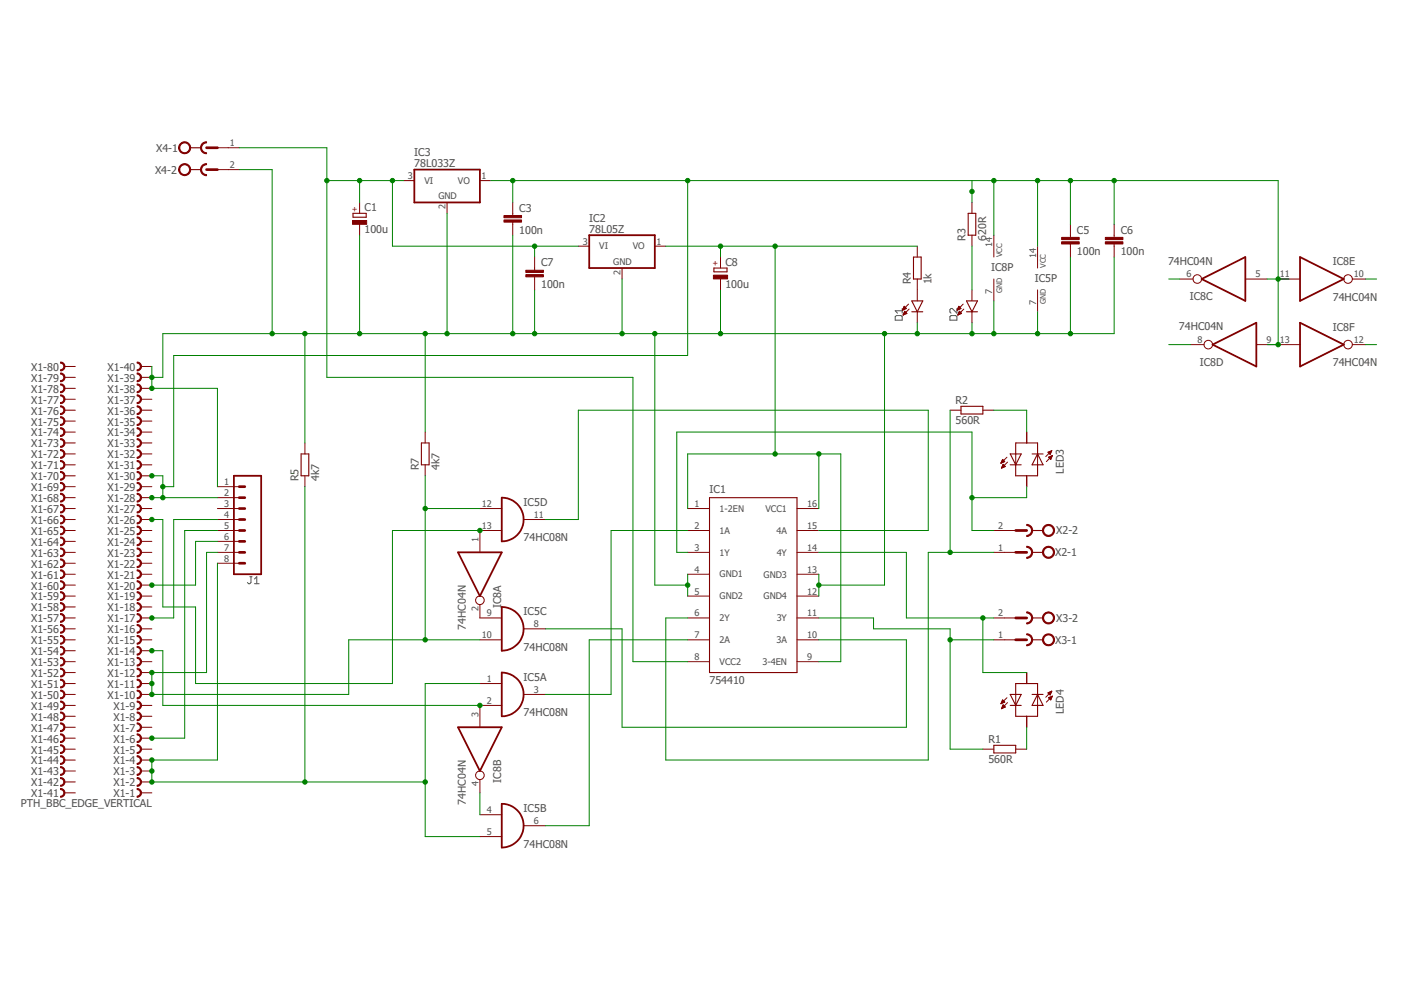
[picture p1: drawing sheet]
<svg xmlns="http://www.w3.org/2000/svg" width="297mm" height="210mm" viewBox="0 0 297 210" stroke-linecap="round" stroke-linejoin="round" font-family="sans-serif">
<path d="M189.8 67.1l.3-.2h.9l.3 .2v.8h-1.5zM191.3 65.4v1M191.3 65.9h-1.5l.5 .5M201.4 67.1l.2-.2h1l.3 .2v.8h-1.5zM202.9 65.4v1l-1-1h-.3l-.2 .3v.4l.2 .3M53 122.3h.4M53.2 122.3v1.2l-.2 .3h-.3l-.2-.3M54 123.8h.9M54 122.8l.4-.5v1.5" fill="none" stroke="#505050" stroke-width=".21"/>
<g fill="#800000" stroke="#800000" stroke-width=".21">
<path d="M29.1 167.2a.93 .93 0 0 1 .9 .9 .93 .93 0 0 1-.9 .9v-.2a.7 .7 0 0 0 .7-.7 .7 .7 0 0 0-.7-.7z" fill-rule="evenodd"/>
<path d="M29.1 164.9a.92 .92 0 0 1 .9 .9 .92 .92 0 0 1-.9 .9v-.2a.69 .69 0 0 0 .7-.7 .69 .69 0 0 0-.7-.7z" fill-rule="evenodd"/>
<path d="M29.1 162.5a.93 .93 0 0 1 .9 1 .93 .93 0 0 1-.9 .9v-.2a.7 .7 0 0 0 .7-.7 .7 .7 0 0 0-.7-.7z" fill-rule="evenodd"/>
<path d="M29.1 160.2a.92 .92 0 0 1 .9 1 .92 .92 0 0 1-.9 .9v-.3a.69 .69 0 0 0 .7-.6 .69 .69 0 0 0-.7-.7z" fill-rule="evenodd"/>
<path d="M29.1 157.9a.93 .93 0 0 1 .9 .9 .93 .93 0 0 1-.9 1v-.3a.7 .7 0 0 0 .7-.7 .7 .7 0 0 0-.7-.7z" fill-rule="evenodd"/>
<path d="M29.1 155.6a.92 .92 0 0 1 .9 .9 .92 .92 0 0 1-.9 .9v-.2a.69 .69 0 0 0 .7-.7 .69 .69 0 0 0-.7-.7z" fill-rule="evenodd"/>
<path d="M29.1 153.3a.93 .93 0 0 1 .9 .9 .93 .93 0 0 1-.9 .9v-.2a.7 .7 0 0 0 .7-.7 .7 .7 0 0 0-.7-.7z" fill-rule="evenodd"/>
<path d="M29.1 151a.92 .92 0 0 1 .9 .9 .92 .92 0 0 1-.9 .9v-.2a.69 .69 0 0 0 .7-.7 .69 .69 0 0 0-.7-.7z" fill-rule="evenodd"/>
<path d="M29.1 148.6a.93 .93 0 0 1 .9 1 .93 .93 0 0 1-.9 .9v-.2a.7 .7 0 0 0 .7-.7 .7 .7 0 0 0-.7-.7z" fill-rule="evenodd"/>
<path d="M29.1 146.3a.92 .92 0 0 1 .9 .9 .92 .92 0 0 1-.9 1v-.3a.7 .7 0 0 0 .7-.7 .7 .7 0 0 0-.7-.7z" fill-rule="evenodd"/>
<path d="M29.1 144a.93 .93 0 0 1 .9 .9 .93 .93 0 0 1-.9 1v-.3a.7 .7 0 0 0 .7-.7 .7 .7 0 0 0-.7-.7z" fill-rule="evenodd"/>
<path d="M29.1 141.7a.93 .93 0 0 1 .9 .9 .93 .93 0 0 1-.9 .9v-.2a.7 .7 0 0 0 .7-.7 .7 .7 0 0 0-.7-.7z" fill-rule="evenodd"/>
<path d="M29.1 139.4a.93 .93 0 0 1 .9 .9 .93 .93 0 0 1-.9 .9v-.2a.7 .7 0 0 0 .7-.7 .7 .7 0 0 0-.7-.7z" fill-rule="evenodd"/>
<path d="M29.1 137a.93 .93 0 0 1 .9 1 .93 .93 0 0 1-.9 .9v-.2a.7 .7 0 0 0 .7-.7 .7 .7 0 0 0-.7-.7z" fill-rule="evenodd"/>
<path d="M29.1 134.7a.93 .93 0 0 1 .9 1 .93 .93 0 0 1-.9 .9v-.2a.7 .7 0 0 0 .7-.7 .7 .7 0 0 0-.7-.7z" fill-rule="evenodd"/>
<path d="M29.1 132.4a.93 .93 0 0 1 .9 .9 .93 .93 0 0 1-.9 1v-.3a.7 .7 0 0 0 .7-.7 .7 .7 0 0 0-.7-.7z" fill-rule="evenodd"/>
<path d="M29.1 130.1a.93 .93 0 0 1 .9 .9 .93 .93 0 0 1-.9 1v-.3a.7 .7 0 0 0 .7-.7 .7 .7 0 0 0-.7-.7z" fill-rule="evenodd"/>
<path d="M29.1 127.8a.93 .93 0 0 1 .9 .9 .93 .93 0 0 1-.9 .9v-.2a.7 .7 0 0 0 .7-.7 .7 .7 0 0 0-.7-.7z" fill-rule="evenodd"/>
<path d="M29.1 125.5a.92 .92 0 0 1 .9 .9 .92 .92 0 0 1-.9 .9v-.2a.7 .7 0 0 0 .7-.7 .7 .7 0 0 0-.7-.7z" fill-rule="evenodd"/>
<path d="M29.1 123.1a.93 .93 0 0 1 .9 1 .93 .93 0 0 1-.9 .9v-.2a.7 .7 0 0 0 .7-.7 .7 .7 0 0 0-.7-.7z" fill-rule="evenodd"/>
<path d="M29.1 120.8a.92 .92 0 0 1 .9 .9 .92 .92 0 0 1-.9 1v-.3a.69 .69 0 0 0 .7-.7 .69 .69 0 0 0-.7-.6z" fill-rule="evenodd"/>
<path d="M29.1 118.5a.93 .93 0 0 1 .9 .9 .93 .93 0 0 1-.9 1v-.3a.7 .7 0 0 0 .7-.7 .7 .7 0 0 0-.7-.7z" fill-rule="evenodd"/>
<path d="M29.1 116.2a.92 .92 0 0 1 .9 .9 .92 .92 0 0 1-.9 .9v-.2a.69 .69 0 0 0 .7-.7 .69 .69 0 0 0-.7-.7z" fill-rule="evenodd"/>
<path d="M29.1 113.9a.93 .93 0 0 1 .9 .9 .93 .93 0 0 1-.9 .9v-.2a.7 .7 0 0 0 .7-.7 .7 .7 0 0 0-.7-.7z" fill-rule="evenodd"/>
<path d="M29.1 111.5a.92 .92 0 0 1 .9 1 .92 .92 0 0 1-.9 .9v-.2a.69 .69 0 0 0 .7-.7 .69 .69 0 0 0-.7-.7z" fill-rule="evenodd"/>
<path d="M29.1 109.2a.93 .93 0 0 1 .9 1 .93 .93 0 0 1-.9 .9v-.3a.7 .7 0 0 0 .7-.6 .7 .7 0 0 0-.7-.7z" fill-rule="evenodd"/>
<path d="M29.1 106.9a.92 .92 0 0 1 .9 .9 .92 .92 0 0 1-.9 1v-.3a.69 .69 0 0 0 .7-.7 .69 .69 0 0 0-.7-.7z" fill-rule="evenodd"/>
<path d="M29.1 104.6a.93 .93 0 0 1 .9 .9 .93 .93 0 0 1-.9 .9v-.2a.7 .7 0 0 0 .7-.7 .7 .7 0 0 0-.7-.7z" fill-rule="evenodd"/>
<path d="M29.1 102.3a.92 .92 0 0 1 .9 .9 .92 .92 0 0 1-.9 .9v-.2a.69 .69 0 0 0 .7-.7 .69 .69 0 0 0-.7-.7z" fill-rule="evenodd"/>
<path d="M29.1 99.9a.93 .93 0 0 1 .9 1 .93 .93 0 0 1-.9 .9v-.2a.7 .7 0 0 0 .7-.7 .7 .7 0 0 0-.7-.7z" fill-rule="evenodd"/>
<path d="M29.1 97.6a.92 .92 0 0 1 .9 1 .92 .92 0 0 1-.9 .9v-.2a.69 .69 0 0 0 .7-.7 .69 .69 0 0 0-.7-.7z" fill-rule="evenodd"/>
<path d="M29.1 95.3a.93 .93 0 0 1 .9 .9 .93 .93 0 0 1-.9 1v-.3a.7 .7 0 0 0 .7-.7 .7 .7 0 0 0-.7-.7z" fill-rule="evenodd"/>
<path d="M29.1 93a.92 .92 0 0 1 .9 .9 .92 .92 0 0 1-.9 .9v-.2a.7 .7 0 0 0 .7-.7 .7 .7 0 0 0-.7-.7z" fill-rule="evenodd"/>
<path d="M29.1 90.7a.93 .93 0 0 1 .9 .9 .93 .93 0 0 1-.9 .9v-.2a.7 .7 0 0 0 .7-.7 .7 .7 0 0 0-.7-.7z" fill-rule="evenodd"/>
<path d="M29.1 88.3a.93 .93 0 0 1 .9 1 .93 .93 0 0 1-.9 .9v-.2a.7 .7 0 0 0 .7-.7 .7 .7 0 0 0-.7-.7z" fill-rule="evenodd"/>
<path d="M29.1 86a.93 .93 0 0 1 .9 1 .93 .93 0 0 1-.9 .9v-.2a.7 .7 0 0 0 .7-.7 .7 .7 0 0 0-.7-.7z" fill-rule="evenodd"/>
<path d="M29.1 83.7a.93 .93 0 0 1 .9 .9 .93 .93 0 0 1-.9 1v-.3a.7 .7 0 0 0 .7-.7 .7 .7 0 0 0-.7-.7z" fill-rule="evenodd"/>
<path d="M29.1 81.4a.93 .93 0 0 1 .9 .9 .93 .93 0 0 1-.9 1v-.3a.7 .7 0 0 0 .7-.7 .7 .7 0 0 0-.7-.7z" fill-rule="evenodd"/>
<path d="M29.1 79.1a.93 .93 0 0 1 .9 .9 .93 .93 0 0 1-.9 .9v-.2a.7 .7 0 0 0 .7-.7 .7 .7 0 0 0-.7-.7z" fill-rule="evenodd"/>
<path d="M29.1 76.8a.93 .93 0 0 1 .9 .9 .93 .93 0 0 1-.9 .9v-.2a.7 .7 0 0 0 .7-.7 .7 .7 0 0 0-.7-.7z" fill-rule="evenodd"/>
<path d="M12.8 167.2a.93 .93 0 0 1 1 .9 .93 .93 0 0 1-1 .9v-.2a.7 .7 0 0 0 .7-.7 .7 .7 0 0 0-.7-.7z" fill-rule="evenodd"/>
<path d="M12.8 164.9a.92 .92 0 0 1 1 .9 .92 .92 0 0 1-1 .9v-.2a.69 .69 0 0 0 .7-.7 .69 .69 0 0 0-.7-.7z" fill-rule="evenodd"/>
<path d="M12.8 162.5a.93 .93 0 0 1 1 1 .93 .93 0 0 1-1 .9v-.2a.7 .7 0 0 0 .7-.7 .7 .7 0 0 0-.7-.7z" fill-rule="evenodd"/>
<path d="M12.8 160.2a.92 .92 0 0 1 1 1 .92 .92 0 0 1-1 .9v-.3a.69 .69 0 0 0 .7-.6 .69 .69 0 0 0-.7-.7z" fill-rule="evenodd"/>
<path d="M12.8 157.9a.93 .93 0 0 1 1 .9 .93 .93 0 0 1-1 1v-.3a.7 .7 0 0 0 .7-.7 .7 .7 0 0 0-.7-.7z" fill-rule="evenodd"/>
<path d="M12.8 155.6a.92 .92 0 0 1 1 .9 .92 .92 0 0 1-1 .9v-.2a.69 .69 0 0 0 .7-.7 .69 .69 0 0 0-.7-.7z" fill-rule="evenodd"/>
<path d="M12.8 153.3a.93 .93 0 0 1 1 .9 .93 .93 0 0 1-1 .9v-.2a.7 .7 0 0 0 .7-.7 .7 .7 0 0 0-.7-.7z" fill-rule="evenodd"/>
<path d="M12.8 151a.92 .92 0 0 1 1 .9 .92 .92 0 0 1-1 .9v-.2a.69 .69 0 0 0 .7-.7 .69 .69 0 0 0-.7-.7z" fill-rule="evenodd"/>
<path d="M12.8 148.6a.93 .93 0 0 1 1 1 .93 .93 0 0 1-1 .9v-.2a.7 .7 0 0 0 .7-.7 .7 .7 0 0 0-.7-.7z" fill-rule="evenodd"/>
<path d="M12.8 146.3a.92 .92 0 0 1 1 .9 .92 .92 0 0 1-1 1v-.3a.7 .7 0 0 0 .7-.7 .7 .7 0 0 0-.7-.7z" fill-rule="evenodd"/>
<path d="M12.8 144a.93 .93 0 0 1 1 .9 .93 .93 0 0 1-1 1v-.3a.7 .7 0 0 0 .7-.7 .7 .7 0 0 0-.7-.7z" fill-rule="evenodd"/>
<path d="M12.8 141.7a.93 .93 0 0 1 1 .9 .93 .93 0 0 1-1 .9v-.2a.7 .7 0 0 0 .7-.7 .7 .7 0 0 0-.7-.7z" fill-rule="evenodd"/>
<path d="M12.8 139.4a.93 .93 0 0 1 1 .9 .93 .93 0 0 1-1 .9v-.2a.7 .7 0 0 0 .7-.7 .7 .7 0 0 0-.7-.7z" fill-rule="evenodd"/>
<path d="M12.8 137a.93 .93 0 0 1 1 1 .93 .93 0 0 1-1 .9v-.2a.7 .7 0 0 0 .7-.7 .7 .7 0 0 0-.7-.7z" fill-rule="evenodd"/>
<path d="M12.8 134.7a.93 .93 0 0 1 1 1 .93 .93 0 0 1-1 .9v-.2a.7 .7 0 0 0 .7-.7 .7 .7 0 0 0-.7-.7z" fill-rule="evenodd"/>
<path d="M12.8 132.4a.93 .93 0 0 1 1 .9 .93 .93 0 0 1-1 1v-.3a.7 .7 0 0 0 .7-.7 .7 .7 0 0 0-.7-.7z" fill-rule="evenodd"/>
<path d="M12.8 130.1a.93 .93 0 0 1 1 .9 .93 .93 0 0 1-1 1v-.3a.7 .7 0 0 0 .7-.7 .7 .7 0 0 0-.7-.7z" fill-rule="evenodd"/>
<path d="M12.8 127.8a.93 .93 0 0 1 1 .9 .93 .93 0 0 1-1 .9v-.2a.7 .7 0 0 0 .7-.7 .7 .7 0 0 0-.7-.7z" fill-rule="evenodd"/>
<path d="M12.8 125.5a.92 .92 0 0 1 1 .9 .92 .92 0 0 1-1 .9v-.2a.7 .7 0 0 0 .7-.7 .7 .7 0 0 0-.7-.7z" fill-rule="evenodd"/>
<path d="M12.8 123.1a.93 .93 0 0 1 1 1 .93 .93 0 0 1-1 .9v-.2a.7 .7 0 0 0 .7-.7 .7 .7 0 0 0-.7-.7z" fill-rule="evenodd"/>
<path d="M12.8 120.8a.92 .92 0 0 1 1 .9 .92 .92 0 0 1-1 1v-.3a.69 .69 0 0 0 .7-.7 .69 .69 0 0 0-.7-.6z" fill-rule="evenodd"/>
<path d="M12.8 118.5a.93 .93 0 0 1 1 .9 .93 .93 0 0 1-1 1v-.3a.7 .7 0 0 0 .7-.7 .7 .7 0 0 0-.7-.7z" fill-rule="evenodd"/>
<path d="M12.8 116.2a.92 .92 0 0 1 1 .9 .92 .92 0 0 1-1 .9v-.2a.69 .69 0 0 0 .7-.7 .69 .69 0 0 0-.7-.7z" fill-rule="evenodd"/>
<path d="M12.8 113.9a.93 .93 0 0 1 1 .9 .93 .93 0 0 1-1 .9v-.2a.7 .7 0 0 0 .7-.7 .7 .7 0 0 0-.7-.7z" fill-rule="evenodd"/>
<path d="M12.8 111.5a.92 .92 0 0 1 1 1 .92 .92 0 0 1-1 .9v-.2a.69 .69 0 0 0 .7-.7 .69 .69 0 0 0-.7-.7z" fill-rule="evenodd"/>
<path d="M12.8 109.2a.93 .93 0 0 1 1 1 .93 .93 0 0 1-1 .9v-.3a.7 .7 0 0 0 .7-.6 .7 .7 0 0 0-.7-.7z" fill-rule="evenodd"/>
<path d="M12.8 106.9a.92 .92 0 0 1 1 .9 .92 .92 0 0 1-1 1v-.3a.69 .69 0 0 0 .7-.7 .69 .69 0 0 0-.7-.7z" fill-rule="evenodd"/>
<path d="M12.8 104.6a.93 .93 0 0 1 1 .9 .93 .93 0 0 1-1 .9v-.2a.7 .7 0 0 0 .7-.7 .7 .7 0 0 0-.7-.7z" fill-rule="evenodd"/>
<path d="M12.8 102.3a.92 .92 0 0 1 1 .9 .92 .92 0 0 1-1 .9v-.2a.69 .69 0 0 0 .7-.7 .69 .69 0 0 0-.7-.7z" fill-rule="evenodd"/>
<path d="M12.8 99.9a.93 .93 0 0 1 1 1 .93 .93 0 0 1-1 .9v-.2a.7 .7 0 0 0 .7-.7 .7 .7 0 0 0-.7-.7z" fill-rule="evenodd"/>
<path d="M12.8 97.6a.92 .92 0 0 1 1 1 .92 .92 0 0 1-1 .9v-.2a.69 .69 0 0 0 .7-.7 .69 .69 0 0 0-.7-.7z" fill-rule="evenodd"/>
<path d="M12.8 95.3a.93 .93 0 0 1 1 .9 .93 .93 0 0 1-1 1v-.3a.7 .7 0 0 0 .7-.7 .7 .7 0 0 0-.7-.7z" fill-rule="evenodd"/>
<path d="M12.8 93a.92 .92 0 0 1 1 .9 .92 .92 0 0 1-1 .9v-.2a.7 .7 0 0 0 .7-.7 .7 .7 0 0 0-.7-.7z" fill-rule="evenodd"/>
<path d="M12.8 90.7a.93 .93 0 0 1 1 .9 .93 .93 0 0 1-1 .9v-.2a.7 .7 0 0 0 .7-.7 .7 .7 0 0 0-.7-.7z" fill-rule="evenodd"/>
<path d="M12.8 88.3a.93 .93 0 0 1 1 1 .93 .93 0 0 1-1 .9v-.2a.7 .7 0 0 0 .7-.7 .7 .7 0 0 0-.7-.7z" fill-rule="evenodd"/>
<path d="M12.8 86a.93 .93 0 0 1 1 1 .93 .93 0 0 1-1 .9v-.2a.7 .7 0 0 0 .7-.7 .7 .7 0 0 0-.7-.7z" fill-rule="evenodd"/>
<path d="M12.8 83.7a.93 .93 0 0 1 1 .9 .93 .93 0 0 1-1 1v-.3a.7 .7 0 0 0 .7-.7 .7 .7 0 0 0-.7-.7z" fill-rule="evenodd"/>
<path d="M12.8 81.4a.93 .93 0 0 1 1 .9 .93 .93 0 0 1-1 1v-.3a.7 .7 0 0 0 .7-.7 .7 .7 0 0 0-.7-.7z" fill-rule="evenodd"/>
<path d="M12.8 79.1a.93 .93 0 0 1 1 .9 .93 .93 0 0 1-1 .9v-.2a.7 .7 0 0 0 .7-.7 .7 .7 0 0 0-.7-.7z" fill-rule="evenodd"/>
<path d="M12.8 76.8a.93 .93 0 0 1 1 .9 .93 .93 0 0 1-1 .9v-.2a.7 .7 0 0 0 .7-.7 .7 .7 0 0 0-.7-.7z" fill-rule="evenodd"/>
<path d="M42.8 30.5l.8-.4h.2v.2a1.05 1.05 0 0 0-1.1 1 1.05 1.05 0 0 0 1.1 1.1v.2a1.27 1.27 0 0 1-1.2-.7 1.27 1.27 0 0 1 .2-1.4z" fill-rule="evenodd"/>
<path d="M38.2 30.4a1.28 1.28 0 0 1 2.1 .3 1.28 1.28 0 0 1-.8 1.9 1.28 1.28 0 0 1-1.6-1.3h.2a1.04 1.04 0 0 1 1.5-.9 1.04 1.04 0 0 1 .2 1.7 1.04 1.04 0 0 1-1.7-.5v-.3h-.2z" fill-rule="evenodd"/>
<path d="M42.8 35.1l.8-.4h.2v.2a1.05 1.05 0 0 0-1.1 1.1 1.05 1.05 0 0 0 1.1 1v.3a1.29 1.29 0 0 1-1.2-.8 1.29 1.29 0 0 1 .2-1.4z" fill-rule="evenodd"/>
<path d="M38.2 35.1a1.28 1.28 0 0 1 2.1 .3 1.28 1.28 0 0 1-.8 1.8 1.28 1.28 0 0 1-1.6-1.2h.2a1.04 1.04 0 0 1 1.5-1 1.04 1.04 0 0 1 .2 1.7 1.04 1.04 0 0 1-1.7-.5v-.2h-.2z" fill-rule="evenodd"/>
<path d="M217.7 115.8a1.28 1.28 0 0 1 1.2 1.3 1.28 1.28 0 0 1-1.2 1.3v-.2a1.05 1.05 0 0 0 1-1.1 1.05 1.05 0 0 0-1-1z" fill-rule="evenodd"/>
<path d="M221.4 116.2a1.28 1.28 0 0 1 2 .3 1.28 1.28 0 0 1-.8 1.9 1.28 1.28 0 0 1-1.6-1.3h.3a1.04 1.04 0 0 1 1.4-1 1.04 1.04 0 0 1 .3 1.7 1.04 1.04 0 0 1-1.7-.4v-.3h-.3z" fill-rule="evenodd"/>
<path d="M217.7 111.2a1.28 1.28 0 0 1 1.2 1.3 1.28 1.28 0 0 1-1.2 1.2v-.2a1.05 1.05 0 0 0 1-1 1.05 1.05 0 0 0-1-1.1z" fill-rule="evenodd"/>
<path d="M221.4 111.6a1.28 1.28 0 0 1 2 .2 1.28 1.28 0 0 1-.8 1.9 1.28 1.28 0 0 1-1.6-1.2h.3a1.04 1.04 0 0 1 1.4-1 1.04 1.04 0 0 1 .3 1.7 1.04 1.04 0 0 1-1.7-.5v-.2h-.3z" fill-rule="evenodd"/>
<path d="M217.7 134.4a1.27 1.27 0 0 1 1.2 1.3 1.27 1.27 0 0 1-1.2 1.2v-.2a1.05 1.05 0 0 0 1-1.1 1.05 1.05 0 0 0-1-1z" fill-rule="evenodd"/>
<path d="M221.4 134.7a1.28 1.28 0 0 1 2 .3 1.28 1.28 0 0 1-.8 1.9 1.28 1.28 0 0 1-1.6-1.2h.3a1.04 1.04 0 0 1 1.4-1 1.04 1.04 0 0 1 .3 1.7 1.04 1.04 0 0 1-1.7-.5v-.2h-.3z" fill-rule="evenodd"/>
<path d="M217.7 129.7a1.28 1.28 0 0 1 1.2 1.3 1.28 1.28 0 0 1-1.2 1.3v-.2a1.05 1.05 0 0 0 1-1.1 1.05 1.05 0 0 0-1-1z" fill-rule="evenodd"/>
<path d="M221.4 130.1a1.28 1.28 0 0 1 2 .3 1.28 1.28 0 0 1-.8 1.9 1.28 1.28 0 0 1-1.6-1.3h.3a1.04 1.04 0 0 1 1.4-1 1.04 1.04 0 0 1 .3 1.8 1.04 1.04 0 0 1-1.7-.5v-.3h-.3z" fill-rule="evenodd"/>
</g>
<g fill="none" stroke="#800000" stroke-width=".21">
<path d="M46.1 31.3h4.6M46.1 36h4.6M85.5 38.3h2.3M101.7 38.3h2.4M76.2 42.9v2.3M76.2 47.6v2.3M94.8 42.9v2.3M108.7 42.9v2.8M108.7 47.1v2.8M113.3 54.5v2.8M113.3 58.7v2.8M122.6 52.2h2.3"/>
<path d="M131.9 56.8v2.4M138.8 52.2h2.4M152.8 54.5v2.3M152.8 59.2v2.3M194.5 52.2v2.3M194.5 59.2v4.6M206.1 42.9v2.3M206.1 49.9v2.3M210.7 49.9v4.6M210.7 59.2v4.6M220 52.2v4.6M226.9 47.6v2.7"/>
<path d="M226.9 51.7v2.8M236.2 47.6v2.7M236.2 51.7v2.8M250.1 59.2h2.9M264 59.2h4.7M271 59.2h4.6M286.7 59.2h2.8M13.7 77.7h2.3M29.9 77.7h2.3M191.4 65.7h.1M191.4 65.6h.4M191.5 65.5h.5"/>
<path d="M191.5 66.8h.1M191.5 65.4h.6M191.5 66.7h.3M191.6 65.3h.4M191.6 66.5h.5M191.6 65.2h.3M191.6 66.4h.7M191.7 65h.1M191.7 66.3h.5M191.7 64.9l.5 .5-.9 .4zM191.7 66.2h.3M191.8 66.1h.1"/>
<path d="M191.8 66l-.3 .8M191.8 66l.5 .5-.8 .3M191.8 66h.1M192.6 64.5l-1.3 1.3M192.7 65.5l-1.2 1.3M194.5 66.1v2.3M203 65.7h.1M203 65.6h.4M203.1 65.5h.5M203.1 66.8h.1M203.1 65.4h.6M203.1 66.7h.3"/>
<path d="M203.2 65.3h.4M203.2 66.5h.5M203.2 65.2h.3M203.2 66.4h.7M203.3 65h.1M203.3 66.3h.5M203.3 64.9l.5 .5-.9 .4zM203.3 66.2h.3M203.4 66.1h.1M203.4 66h.1M203.4 66l-.3 .8M203.4 66l.5 .5-.8 .3"/>
<path d="M204.2 64.5l-1.3 1.3M204.3 65.5l-1.2 1.3M206.1 61.5v2.3M206.1 66.1v2.3M220 61.5v4.6M252.5 73.1h2.8M266.4 73.1h9.2M286.7 73.1h2.8M13.7 98.6h2.3M13.7 96.2h2.3M13.7 93.9h2.3M13.7 91.6h2.3"/>
<path d="M13.7 89.3h2.3M13.7 87h2.3M13.7 84.6h2.3M13.7 82.3h2.3M13.7 80h2.3M29.9 98.6h2.3M29.9 96.2h2.3M29.9 93.9h2.3M29.9 91.6h2.3M29.9 89.3h2.3M29.9 87h2.3M29.9 84.6h2.3"/>
<path d="M29.9 82.3h2.3M29.9 80h2.3M64.6 93.9v2.3M90.1 91.6v2.3M90.1 98.6v2.3M201.4 87h2.4M208.4 87h2.3M212.2 98.2h.1M212.3 98.1h.2M212.3 98h.4M212.4 97.9h.6M212.4 99.2h.1"/>
<path d="M212.4 97.8h.5M212.4 99.1h.4M212.4 97.7h.4M212.5 99h.5M212.5 97.6h.2M212.5 98.8h.6M212.6 97.5h.1M212.6 98.7h.4M212.6 98.6h.3M212.6 98.5h.2M212.7 98.4l.4 .5-.8 .4zM213 97.9l-.4-.5-.4 .8"/>
<path d="M213 97.9l-.8 .3M213.5 96.9l-1.3 1.3M213.6 98l-1.3 1.3M215.3 96.2v2.4M217.7 91.6v2.3M220 96.2v2.4M222.2 95.9l.8-.4-.3 .9zM222.2 95.9h.6M222.3 96.9l.8-.3-.3 .8zM222.3 95.8h.6M222.4 96.9h.6M222.4 96.1h.4"/>
<path d="M222.4 97h.5M222.5 96.2h.2M222.5 97.1h.4M222.6 96.3h.1M222.6 95.7h.3M222.6 97.2h.2M222.6 96.8h.4M222.7 97.3h.1M222.8 95.6h.2M222.9 96.7h.2M223 95.5l-1.3 1.3M223.1 96.6h.1"/>
<path d="M223.1 96.6l-1.3 1.3M13.7 119.4h2.3M13.7 117.1h2.3M13.7 114.8h2.3M13.7 112.5h2.3M13.7 110.2h2.3M13.7 107.8h2.3M13.7 105.5h2.3M13.7 103.2h2.3M13.7 100.9h2.3M29.9 119.4h2.3M29.9 117.1h2.3"/>
<path d="M29.9 114.8h2.3M29.9 112.5h2.3M29.9 110.2h2.3M29.9 107.8h2.3M29.9 105.5h2.3M29.9 103.2h2.3M29.9 100.9h2.3M46.1 119.4h4.6M46.1 117.1h4.6M46.1 114.8h4.6M46.1 112.5h4.6M46.1 110.2h4.6"/>
<path d="M46.1 107.8h4.6M46.1 105.5h4.6M46.1 103.2h4.6M64.6 100.9v2.3M101.7 107.8h4.7M106.4 112.5h-4.7v4.6M111 110.2h4.7M145.8 117.1h4.6M145.8 112.5h4.6M145.8 107.8h4.6M169 117.1h4.6M169 112.5h4.6"/>
<path d="M169 107.8h4.6M210.7 117.1h4.6M210.7 112.5h4.6M217.7 100.9v2.3M13.7 138h2.3M13.7 135.7h2.3M13.7 133.3h2.3M13.7 131h2.3M13.7 128.7h2.3M13.7 126.4h2.3M13.7 124.1h2.3M13.7 121.8h2.3"/>
<path d="M29.9 138h2.3M29.9 135.7h2.3M29.9 133.3h2.3M29.9 131h2.3M29.9 128.7h2.3M29.9 126.4h2.3M29.9 124.1h2.3M29.9 121.8h2.3M101.7 135.7h4.7M101.7 128.2v2.8h4.7M111 133.3h4.7M145.8 135.7h4.6"/>
<path d="M145.8 131h4.6M145.8 126.4h4.6M145.8 121.8h4.6M169 135.7h4.6M169 131h4.6M169 126.4h4.6M169 121.8h4.6M210.7 135.7h4.6M210.7 131h4.6M13.7 158.8h2.3M13.7 156.5h2.3M13.7 154.2h2.3"/>
<path d="M13.7 151.9h2.3M13.7 149.6h2.3M13.7 147.2h2.3M13.7 144.9h2.3M13.7 142.6h2.3M13.7 140.3h2.3M29.9 158.8h2.3M29.9 156.5h2.3M29.9 154.2h2.3M29.9 151.9h2.3M29.9 149.6h2.3M29.9 147.2h2.3"/>
<path d="M29.9 144.9h2.3M29.9 142.6h2.3M29.9 140.3h2.3M101.7 144.9h4.7M106.4 149.6h-4.7v4.6M111 147.2h4.7M145.8 140.3h4.6M169 140.3h4.6M208.4 158.8h2.3M212.2 149.2h.1M212.3 149.1h.2M212.3 149h.5"/>
<path d="M212.4 148.9h.6M212.4 150.2h.2M212.4 148.8h.5M212.4 150.1h.4M212.4 148.7h.4M212.5 149.9h.6M212.5 148.5h.2M212.5 149.8h.6M212.6 148.4h.1M212.6 149.7h.4M212.6 149.6h.3M212.7 149.5h.1"/>
<path d="M212.7 149.4l.4 .5-.8 .4zM213 148.9l-.4-.5-.4 .8M213 148.9l-.8 .3M213.5 147.9l-1.3 1.3M213.6 149l-1.3 1.3M215.3 158.8h2.4M215.3 147.2v2.4M217.7 142.6v2.3M217.7 151.9v2.3M220 147.2v2.4M222.2 146.9l.8-.4-.3 .9zM222.2 146.9h.6"/>
<path d="M222.3 147.9l.8-.3-.3 .8zM222.3 147h.5M222.3 146.8h.6M222.4 148h.5M222.4 147.9h.6M222.4 147.2h.3M222.5 148.1h.4M222.5 147.3h.2M222.6 148.2h.2M222.6 146.7h.3M222.6 147.8h.4M222.7 148.3h.1"/>
<path d="M222.8 146.6h.2M222.9 147.7h.2M223 146.5l-1.3 1.3M223.1 147.6l-1.3 1.3M13.7 168.1h2.3M13.7 165.8h2.3M13.7 163.5h2.3M13.7 161.1h2.3M29.9 168.1h2.3M29.9 165.8h2.3M29.9 163.5h2.3M29.9 161.1h2.3"/>
<path d="M101.7 172.7h4.7M101.7 177.4h4.7M101.7 165.3v2.8M111 175.1h4.7"/>
<circle cx="253.9" cy="59.2" r=".91"/>
<circle cx="285.8" cy="59.2" r=".91"/>
<circle cx="256.2" cy="73.1" r=".91"/>
<circle cx="285.8" cy="73.1" r=".91"/>
<circle cx="101.7" cy="127.3" r=".91"/>
<circle cx="101.7" cy="164.4" r=".91"/>
</g>
<g fill="none" stroke="#800000" stroke-width=".23">
<path d="M40.3 31.3h2.3M40.3 36h2.3M74.8 45.2h2.8v.9h-2.8zM151.4 56.8h2.7v.8h-2.7zM193.7 54.5h1.6v4.7h-1.6zM205.3 45.2h1.6v4.7h-1.6zM193.3 63.8h2.3l-1.1 2.3zM193.3 66.1h2.3M204.9 66.1h2.3M204.9 63.8h2.3l-1.1 2.3zM63.8 96.2h1.7v4.7h-1.7zM89.3 93.9h1.7v4.7h-1.7z"/>
<path d="M203.8 86.1h4.6v1.7h-4.6zM214.2 98.6h2.3M214.2 96.2h2.3l-1.2 2.4zM215.3 96.2v-2.3h4.7v2.3M215.3 98.6v2.3h4.7v-2.3M217.7 91.6v2.3M218.8 96.2h2.3M220 96.2l1.1 2.4h-2.3zM150.4 105.5h18.6v37.1h-18.6zM217.7 100.9v2.3M218.8 117.1h2.3M218.8 112.5h2.3"/>
<path d="M218.8 135.7h2.3M218.8 131h2.3M210.7 158h4.6v1.6h-4.6zM214.2 147.2h2.3l-1.2 2.4zM214.2 149.6h2.3M215.3 147.2v-2.3h4.7v2.3M215.3 149.6v2.3h4.7v-2.3M217.7 142.6v2.3M217.7 151.9v2.3M218.8 147.2h2.3M220 147.2l1.1 2.4h-2.3z"/>
</g>
<g fill="none" stroke="#800000" stroke-width=".38">
<path d="M87.8 36h13.9v6.9h-13.9zM124.9 49.9h13.9v6.9h-13.9zM254.8 59.2l9.2-4.7v9.3zM275.6 54.5l9.3 4.7-9.3 4.6zM257.1 73.1l9.3-4.7v9.3zM275.6 68.4l9.3 4.7-9.3 4.6zM49.6 100.9h5.8v20.9h-5.8zM97.1 117.1h9.3l-4.7 9.3zM106.4 105.5a4.6 4.6 0 0 1 4.6 4.7 4.6 4.6 0 0 1-4.6 4.6zM106.4 128.7a4.6 4.6 0 0 1 4.6 4.6 4.6 4.6 0 0 1-4.6 4.7zM97.1 154.2h9.3l-4.7 9.3zM106.4 142.6a4.6 4.6 0 0 1 4.6 4.6 4.6 4.6 0 0 1-4.6 4.7z"/>
<path d="M106.4 170.4a4.6 4.6 0 0 1 4.6 4.7 4.6 4.6 0 0 1-4.6 4.6z"/>
</g>
<g fill="#800000" stroke="#800000" stroke-width=".21">
<path d="M74.7 46.8h3v.8h-3z"/>
<path d="M106.8 46.6h3.8v.5h-3.8z"/>
<path d="M106.8 45.7h3.8v.5h-3.8z"/>
<path d="M225.1 51.3h3.7v.4h-3.7z"/>
<path d="M225.1 50.3h3.7v.5h-3.7z"/>
<path d="M234.4 51.3h3.7v.4h-3.7z"/>
<path d="M234.4 50.3h3.7v.5h-3.7z"/>
<path d="M111.5 58.2h3.7v.5h-3.7z"/>
<path d="M111.5 57.3h3.7v.5h-3.7z"/>
<path d="M151.3 58.3h3v.8h-3z"/>
</g>
<g fill="none" stroke="#800000" stroke-width=".57">
<path d="M43.8 31.3h2.3M43.8 36h2.3M50.7 117.1h1.2M50.7 112.5h1.2M50.7 107.8h1.2M50.7 105.5h1.2M50.7 103.2h1.2M50.7 110.2h1.2M50.7 114.8h1.2M50.7 119.4h1.2M215.3 117.1h2.4M215.3 112.5h2.4"/>
<path d="M215.3 135.7h2.4M215.3 131h2.4"/>
</g>
<g fill="none" stroke="#008000" stroke-width=".21">
<path d="M50.7 31.3h18.6v48.7h64.9v60.3h11.6M50.7 36h7v34.7M69.3 38.3h16.2M76.2 38.3v4.6M83.2 38.3v13.9h39.4M104.1 38.3h166.9v34.8h-2.3M108.7 38.3v4.6M145.8 38.3v37.1h-109v27.8h-2.3M206.1 38.3v4.6M210.7 38.3v11.6M220 38.3v13.9M226.9 38.3v9.3"/>
<path d="M236.2 38.3v9.3M76.2 49.9v20.8M94.8 45.2v25.5M108.7 49.9v20.8M113.3 52.2v2.3M131.9 59.2v11.5M141.2 52.2h53.3M152.8 52.2v2.3M164.3 52.2v44M206.1 52.2v9.3M226.9 54.5v16.2M236.2 54.5v16.2h-201.7v9.3h-2.3"/>
<path d="M247.8 59.2h2.3M268.7 59.2h4.6M289.5 59.2h2.4M32.2 77.7v4.6h13.9v20.9M64.6 70.7v23.2M90.1 70.7v20.9M113.3 61.5v9.2M138.8 70.7v53.4h7M152.8 61.5v9.2M187.5 70.7v53.4h-13.9M194.5 68.4v2.3M206.1 68.4v2.3"/>
<path d="M210.7 63.8v6.9M220 66.1v4.6M247.8 73.1h4.7M289.5 73.1h2.4M173.6 96.2v11.6M201.4 87v30.1M210.7 87h7v4.6M32.2 110.2h2.3v18.5h7v16.2h41.7v-32.4h18.5M32.2 105.5h13.9M32.2 100.9h2.3v4.6M46.1 117.1h-2.3v25.5h-11.6v4.6h41.7v-11.5h27.8M46.1 112.5h-6.9v44h-7"/>
<path d="M46.1 110.2h-9.3v20.8h-4.6M46.1 119.4v41.7h-13.9v4.7h57.9M46.1 114.8h-4.6v9.3h-9.3M64.6 103.2v62.6M90.1 100.9v34.8M90.1 107.8h11.6M115.7 110.2h6.9v-23.2h74.2v25.5h-23.2M145.8 107.8v-11.6h32.5v44.1h-4.7M145.8 112.5h-16.2v34.7h-13.9M173.6 117.1h18.6v13.9h18.5M210.7 112.5h-4.6v-20.9h-62.6v25.5h2.3M210.7 117.1h-13.9v44h-55.6v-30.1h4.6"/>
<path d="M217.7 103.2v2.3h-11.6M32.2 138h2.3v11.6h67.2M115.7 133.3h16.2v20.9h60.3v-18.5h-18.6M145.8 121.8v4.6M145.8 135.7h-20.9v39.4h-9.2M173.6 121.8v4.6M173.6 131h11.6v2.3h16.2v25.5h7M201.4 135.7h9.3M208.4 131v11.6h9.3M101.7 144.9h-11.6v32.5h11.6M217.7 154.2v4.6M101.7 168.1v4.6"/>
</g>
<g fill="#008000" stroke="#008000" stroke-width=".21">
<circle cx="152.8" cy="52.2" r=".47"/>
<circle cx="164.3" cy="96.2" r=".47"/>
<circle cx="173.6" cy="96.2" r=".47"/>
<circle cx="164.3" cy="52.2" r=".47"/>
<circle cx="76.2" cy="38.3" r=".47"/>
<circle cx="83.2" cy="38.3" r=".47"/>
<circle cx="69.3" cy="38.3" r=".47"/>
<circle cx="113.3" cy="52.2" r=".47"/>
<circle cx="206.1" cy="105.5" r=".47"/>
<circle cx="201.4" cy="117.1" r=".47"/>
<circle cx="208.4" cy="131" r=".47"/>
<circle cx="201.4" cy="135.7" r=".47"/>
<circle cx="94.8" cy="70.7" r=".47"/>
<circle cx="76.2" cy="70.7" r=".47"/>
<circle cx="173.6" cy="124.1" r=".47"/>
<circle cx="145.8" cy="124.1" r=".47"/>
<circle cx="131.9" cy="70.7" r=".47"/>
<circle cx="152.8" cy="70.7" r=".47"/>
<circle cx="113.3" cy="70.7" r=".47"/>
<circle cx="108.7" cy="70.7" r=".47"/>
<circle cx="187.5" cy="70.7" r=".47"/>
<circle cx="226.9" cy="70.7" r=".47"/>
<circle cx="220" cy="70.7" r=".47"/>
<circle cx="210.7" cy="70.7" r=".47"/>
<circle cx="138.8" cy="70.7" r=".47"/>
<circle cx="57.7" cy="70.7" r=".47"/>
<circle cx="32.2" cy="80" r=".47"/>
<circle cx="90.1" cy="70.7" r=".47"/>
<circle cx="32.2" cy="82.3" r=".47"/>
<circle cx="206.1" cy="70.7" r=".47"/>
<circle cx="194.5" cy="70.7" r=".47"/>
<circle cx="64.6" cy="70.7" r=".47"/>
<circle cx="101.7" cy="112.5" r=".47"/>
<circle cx="32.2" cy="110.2" r=".47"/>
<circle cx="101.7" cy="149.6" r=".47"/>
<circle cx="32.2" cy="138" r=".47"/>
<circle cx="90.1" cy="165.8" r=".47"/>
<circle cx="32.2" cy="163.5" r=".47"/>
<circle cx="32.2" cy="165.8" r=".47"/>
<circle cx="32.2" cy="161.1" r=".47"/>
<circle cx="64.6" cy="165.8" r=".47"/>
<circle cx="90.1" cy="135.7" r=".47"/>
<circle cx="90.1" cy="107.8" r=".47"/>
<circle cx="32.2" cy="147.2" r=".47"/>
<circle cx="32.2" cy="144.9" r=".47"/>
<circle cx="32.2" cy="142.6" r=".47"/>
<circle cx="32.2" cy="124.1" r=".47"/>
<circle cx="32.2" cy="156.5" r=".47"/>
<circle cx="32.2" cy="131" r=".47"/>
<circle cx="108.7" cy="38.3" r=".47"/>
<circle cx="271" cy="73.1" r=".47"/>
<circle cx="271" cy="59.2" r=".47"/>
<circle cx="236.2" cy="38.3" r=".47"/>
<circle cx="226.9" cy="38.3" r=".47"/>
<circle cx="220" cy="38.3" r=".47"/>
<circle cx="210.7" cy="38.3" r=".47"/>
<circle cx="145.8" cy="38.3" r=".47"/>
<circle cx="34.5" cy="103.2" r=".47"/>
<circle cx="34.5" cy="105.5" r=".47"/>
<circle cx="206.1" cy="40.6" r=".47"/>
<circle cx="32.2" cy="100.9" r=".47"/>
<circle cx="32.2" cy="105.5" r=".47"/>
</g>
<g font-size="2.3" fill="#505050">
<text x="33.1" y="32.2">X4-1</text>
<text x="87.8" y="35.4">78L033Z</text>
<text x="87.8" y="33.1">IC3</text>
<text x="32.9" y="36.8">X4-2</text>
<text x="77.3" y="44.8">C1</text>
<text x="110.1" y="44.9">C3</text>
<text x="124.9" y="47">IC2</text>
<text x="77.3" y="49.4">100u</text>
<text x="110.1" y="49.5">100n</text>
<text x="124.9" y="49.3">78L05Z</text>
<text x="204.7" y="51" transform="rotate(-90 204.7 51)">R3</text>
<text x="209.1" y="51" transform="rotate(-90 209.1 51)">620R</text>
<text x="228.3" y="49.5">C5</text>
<text x="237.6" y="49.5">C6</text>
<text x="114.7" y="56.5">C7</text>
<text x="153.8" y="56.4">C8</text>
<text x="210.1" y="57.4">IC8P</text>
<text x="219.4" y="59.7">IC5P</text>
<text x="228.3" y="54.2">100n</text>
<text x="237.6" y="54.2">100n</text>
<text x="247.6" y="56.1">74HC04N</text>
<text x="282.6" y="56.3">IC8E</text>
<text x="114.7" y="61.1">100n</text>
<text x="153.8" y="61">100u</text>
<text x="193.1" y="60.3" transform="rotate(-90 193.1 60.3)">R4</text>
<text x="197.5" y="60.3" transform="rotate(-90 197.5 60.3)">1k</text>
<text x="252.2" y="63.7">IC8C</text>
<text x="282.6" y="63.8">74HC04N</text>
<text x="250" y="70.1">74HC04N</text>
<text x="282.6" y="70.2">IC8F</text>
<text x="254.4" y="77.6">IC8D</text>
<text x="282.6" y="77.7">74HC04N</text>
<text x="6.6" y="83.3">X1-78</text>
<text x="6.6" y="80.9">X1-79</text>
<text x="6.6" y="78.6">X1-80</text>
<text x="22.8" y="83.3">X1-38</text>
<text x="22.8" y="80.9">X1-39</text>
<text x="22.8" y="78.6">X1-40</text>
<text x="6.6" y="87.9">X1-76</text>
<text x="6.6" y="85.6">X1-77</text>
<text x="22.8" y="87.9">X1-36</text>
<text x="22.8" y="85.6">X1-37</text>
<text x="202.6" y="90">560R</text>
<text x="202.6" y="85.6">R2</text>
<text x="6.6" y="94.9">X1-73</text>
<text x="6.6" y="92.5">X1-74</text>
<text x="6.6" y="90.2">X1-75</text>
<text x="22.8" y="94.9">X1-33</text>
<text x="22.8" y="92.5">X1-34</text>
<text x="22.8" y="90.2">X1-35</text>
<text x="6.6" y="101.8">X1-70</text>
<text x="6.6" y="99.5">X1-71</text>
<text x="6.6" y="97.2">X1-72</text>
<text x="22.8" y="101.8">X1-30</text>
<text x="22.8" y="99.5">X1-31</text>
<text x="22.8" y="97.2">X1-32</text>
<text x="88.8" y="99.7" transform="rotate(-90 88.8 99.7)">R7</text>
<text x="93.2" y="99.7" transform="rotate(-90 93.2 99.7)">4k7</text>
<text x="225.6" y="100.4" transform="rotate(-90 225.6 100.4)">LED3</text>
<text x="6.6" y="106.4">X1-68</text>
<text x="6.6" y="104.1">X1-69</text>
<text x="22.8" y="106.4">X1-28</text>
<text x="22.8" y="104.1">X1-29</text>
<text x="63.3" y="102" transform="rotate(-90 63.3 102)">R5</text>
<text x="67.7" y="102" transform="rotate(-90 67.7 102)">4k7</text>
<text x="111" y="107.3">IC5D</text>
<text x="150.4" y="104.6">IC1</text>
<text x="6.6" y="113.4">X1-65</text>
<text x="6.6" y="111.1">X1-66</text>
<text x="6.6" y="108.8">X1-67</text>
<text x="22.8" y="113.4">X1-25</text>
<text x="22.8" y="111.1">X1-26</text>
<text x="22.8" y="108.8">X1-27</text>
<text x="223.9" y="113.3">X2-2</text>
<text x="6.6" y="118">X1-63</text>
<text x="6.6" y="115.7">X1-64</text>
<text x="22.8" y="118">X1-23</text>
<text x="22.8" y="115.7">X1-24</text>
<text x="111" y="114.8">74HC08N</text>
<text x="223.7" y="117.9">X2-1</text>
<text x="6.6" y="125">X1-60</text>
<text x="6.6" y="122.7">X1-61</text>
<text x="6.6" y="120.4">X1-62</text>
<text x="22.8" y="125">X1-20</text>
<text x="22.8" y="122.7">X1-21</text>
<text x="22.8" y="120.4">X1-22</text>
<text x="6.6" y="131.9">X1-57</text>
<text x="6.6" y="129.6">X1-58</text>
<text x="6.6" y="127.3">X1-59</text>
<text x="22.8" y="131.9">X1-17</text>
<text x="22.8" y="129.6">X1-18</text>
<text x="22.8" y="127.3">X1-19</text>
<text x="106.3" y="128.9" transform="rotate(-90 106.3 128.9)">IC8A</text>
<text x="111" y="130.4">IC5C</text>
<text x="223.9" y="131.8">X3-2</text>
<text x="6.6" y="136.6">X1-55</text>
<text x="6.6" y="134.3">X1-56</text>
<text x="22.8" y="136.6">X1-15</text>
<text x="22.8" y="134.3">X1-16</text>
<text x="98.7" y="133.5" transform="rotate(-90 98.7 133.5)">74HC04N</text>
<text x="111" y="138">74HC08N</text>
<text x="223.7" y="136.5">X3-1</text>
<text x="6.6" y="143.5">X1-52</text>
<text x="6.6" y="141.2">X1-53</text>
<text x="6.6" y="138.9">X1-54</text>
<text x="22.8" y="143.5">X1-12</text>
<text x="22.8" y="141.2">X1-13</text>
<text x="22.8" y="138.9">X1-14</text>
<text x="6.6" y="148.2">X1-50</text>
<text x="6.6" y="145.9">X1-51</text>
<text x="22.8" y="148.2">X1-10</text>
<text x="22.8" y="145.9">X1-11</text>
<text x="111" y="144.3">IC5A</text>
<text x="150.4" y="144.9">754410</text>
<text x="6.6" y="155.1">X1-47</text>
<text x="6.6" y="152.8">X1-48</text>
<text x="6.6" y="150.5">X1-49</text>
<text x="24.1" y="155.1">X1-7</text>
<text x="24.1" y="152.8">X1-8</text>
<text x="24.1" y="150.5">X1-9</text>
<text x="111" y="151.9">74HC08N</text>
<text x="225.6" y="151.4" transform="rotate(-90 225.6 151.4)">LED4</text>
<text x="6.6" y="159.8">X1-45</text>
<text x="6.6" y="157.4">X1-46</text>
<text x="24.1" y="159.8">X1-5</text>
<text x="24.1" y="157.4">X1-6</text>
<text x="209.6" y="161.8">560R</text>
<text x="209.6" y="157.5">R1</text>
<text x="6.6" y="166.7">X1-42</text>
<text x="6.6" y="164.4">X1-43</text>
<text x="6.6" y="162.1">X1-44</text>
<text x="24.1" y="166.7">X1-2</text>
<text x="24.1" y="164.4">X1-3</text>
<text x="24.1" y="162.1">X1-4</text>
<text x="106.3" y="166" transform="rotate(-90 106.3 166)">IC8B</text>
<text x="4.4" y="171">PTH_BBC_EDGE_VERTICAL</text>
<text x="6.6" y="169">X1-41</text>
<text x="24.1" y="169">X1-1</text>
<text x="98.7" y="170.6" transform="rotate(-90 98.7 170.6)">74HC04N</text>
<text x="111" y="172.2">IC5B</text>
<text x="111" y="179.7">74HC08N</text>
</g>
<g font-size="1.9" fill="#505050">
<text x="48.7" y="31">1</text>
<text x="48.7" y="35.6">2</text>
<text x="86.5" y="38">3</text>
<text x="90" y="39">VI</text>
<text x="97.1" y="39">VO</text>
<text x="102.1" y="38">1</text>
<text x="92.9" y="42.2">GND</text>
<text x="94.5" y="44.3" transform="rotate(-90 94.5 44.3)">2</text>
<text x="123.5" y="51.9">3</text>
<text x="127.1" y="52.9">VI</text>
<text x="134.2" y="52.9">VO</text>
<text x="139.2" y="51.9">1</text>
<text x="210.4" y="52.4" transform="rotate(-90 210.4 52.4)">14</text>
<text x="130" y="56.1">GND</text>
<text x="131.6" y="58.2" transform="rotate(-90 131.6 58.2)">2</text>
<text x="219.7" y="54.7" transform="rotate(-90 219.7 54.7)">14</text>
<text x="251.6" y="58.8">6</text>
<text x="266.2" y="58.8">5</text>
<text x="271.4" y="58.8">11</text>
<text x="287" y="58.8">10</text>
<text x="210.4" y="62.3" transform="rotate(-90 210.4 62.3)">7</text>
<text x="219.7" y="64.7" transform="rotate(-90 219.7 64.7)">7</text>
<text x="253.9" y="72.7">8</text>
<text x="268.5" y="72.7">9</text>
<text x="271.4" y="72.7">13</text>
<text x="287" y="72.7">12</text>
<text x="47.6" y="102.9">1</text>
<text x="47.6" y="105.2">2</text>
<text x="47.6" y="107.5">3</text>
<text x="102.1" y="107.5">12</text>
<text x="147.2" y="107.5">1</text>
<text x="171.1" y="107.5">16</text>
<text x="47.6" y="109.8">4</text>
<text x="47.6" y="112.1">5</text>
<text x="102.1" y="112.1">13</text>
<text x="113.2" y="109.8">11</text>
<text x="147.2" y="112.1">2</text>
<text x="152.6" y="108.5">1-2EN</text>
<text x="152.6" y="113.2">1A</text>
<text x="162.3" y="108.5">VCC1</text>
<text x="164.6" y="113.2">4A</text>
<text x="171.1" y="112.1">15</text>
<text x="211.6" y="112.1">2</text>
<text x="47.6" y="114.5">6</text>
<text x="47.6" y="116.8">7</text>
<text x="47.6" y="119.1">8</text>
<text x="101.4" y="115" transform="rotate(-90 101.4 115)">1</text>
<text x="147.2" y="116.8">3</text>
<text x="152.6" y="117.8">1Y</text>
<text x="164.7" y="117.8">4Y</text>
<text x="171.1" y="116.8">14</text>
<text x="211.6" y="116.8">1</text>
<text x="147.2" y="121.4">4</text>
<text x="152.6" y="122.4">GND1</text>
<text x="161.9" y="122.4">GND3</text>
<text x="171.1" y="121.4">13</text>
<text x="101.4" y="129.6" transform="rotate(-90 101.4 129.6)">2</text>
<text x="103.2" y="130.7">9</text>
<text x="147.2" y="126.1">5</text>
<text x="147.2" y="130.7">6</text>
<text x="152.6" y="127.1">GND2</text>
<text x="152.6" y="131.7">2Y</text>
<text x="161.9" y="127.1">GND4</text>
<text x="164.7" y="131.7">3Y</text>
<text x="171.1" y="126.1">12</text>
<text x="171.1" y="130.7">11</text>
<text x="211.6" y="130.7">2</text>
<text x="102.1" y="135.3">10</text>
<text x="113.2" y="133">8</text>
<text x="147.2" y="135.3">7</text>
<text x="152.6" y="136.3">2A</text>
<text x="164.6" y="136.4">3A</text>
<text x="171.1" y="135.3">10</text>
<text x="211.6" y="135.3">1</text>
<text x="147.2" y="140">8</text>
<text x="152.6" y="141">VCC2</text>
<text x="161.6" y="141">3-4EN</text>
<text x="171.1" y="140">9</text>
<text x="103.2" y="144.6">1</text>
<text x="103.2" y="149.2">2</text>
<text x="113.2" y="146.9">3</text>
<text x="101.4" y="152.1" transform="rotate(-90 101.4 152.1)">3</text>
<text x="101.4" y="166.7" transform="rotate(-90 101.4 166.7)">4</text>
<text x="103.2" y="172.4">4</text>
<text x="103.2" y="177.1">5</text>
<text x="113.2" y="174.7">6</text>
</g>
<g font-size="1.6" fill="#800000">
<text x="75.7" y="44.9" transform="rotate(-90 75.7 44.9)">+</text>
<text x="152.2" y="56.5" transform="rotate(-90 152.2 56.5)">+</text>
</g>
<g font-size="1.6" fill="#505050">
<text x="212.5" y="54.5" transform="rotate(-90 212.5 54.5)">VCC</text>
<text x="221.7" y="56.8" transform="rotate(-90 221.7 56.8)">VCC</text>
<text x="212.5" y="62.2" transform="rotate(-90 212.5 62.2)">GND</text>
<text x="221.7" y="64.5" transform="rotate(-90 221.7 64.5)">GND</text>
</g>
</svg>
